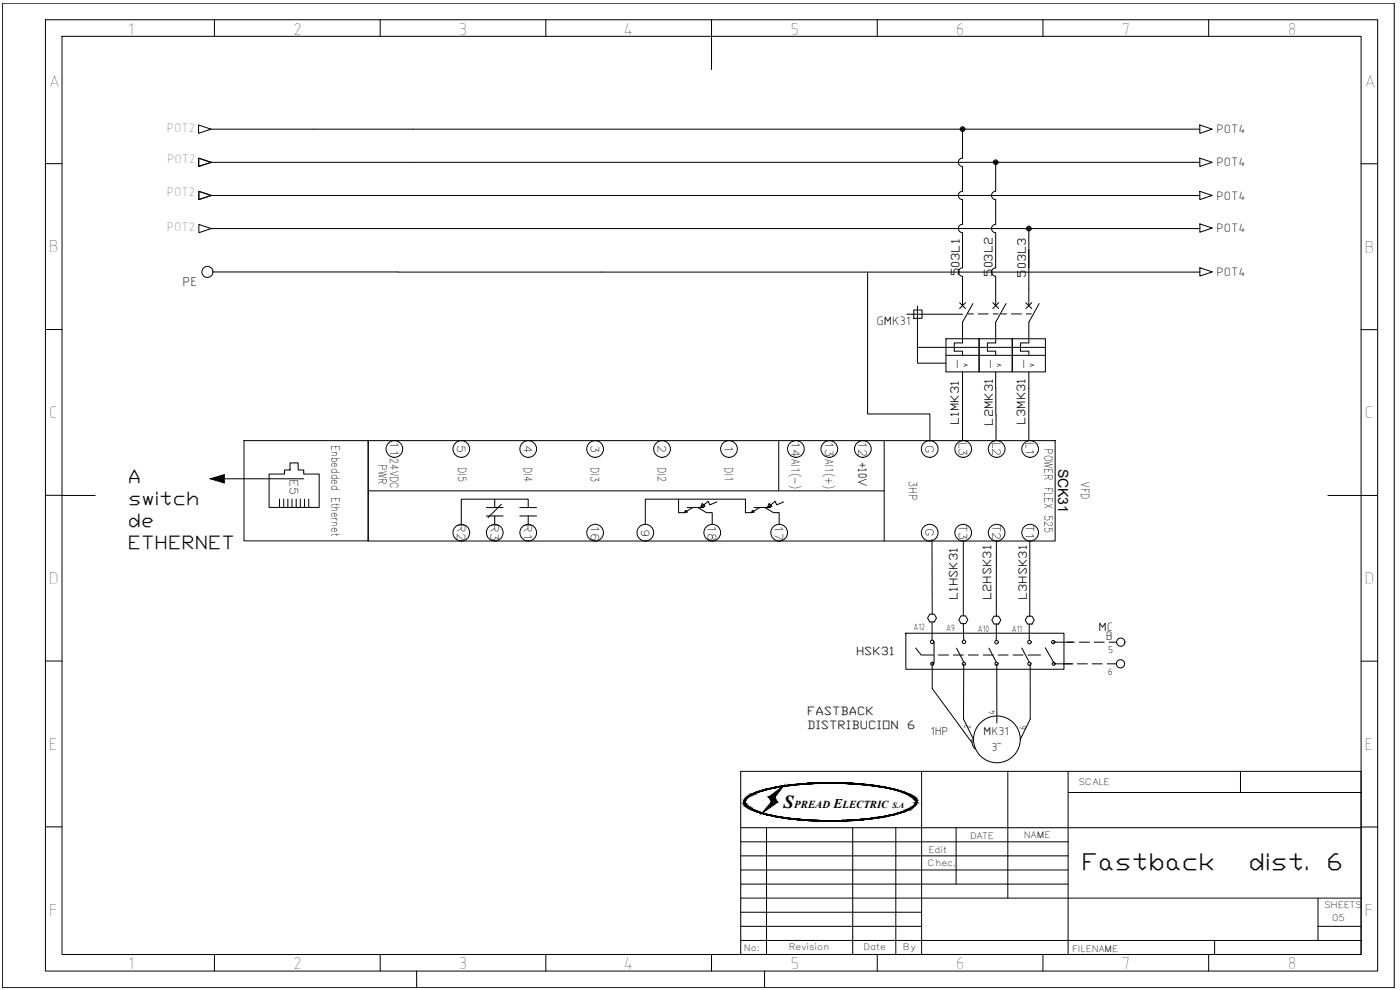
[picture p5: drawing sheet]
<svg xmlns="http://www.w3.org/2000/svg" width="420mm" height="297mm" viewBox="0 0 420 297" stroke-linecap="round" stroke-linejoin="round" font-family="sans-serif">
<g fill="none" stroke="#000" stroke-width=".3">
<path d="M.7 1h417.7v295.3h-417.7zM13.6 5.9h399.9v285.5h-399.9zM18.6 10.9h389.9v275.5h-389.9zM64.4 5.9v5M114.1 5.9v5M163.8 5.9v5M213.5 5.9v14.9M263.3 5.9v5M313 5.9v5M362.7 5.9v5M59.6 37.5l3.7 1.3-3.7 1.2zM63.4 38.8h296.7"/>
<path d="M288.9 38.8v8.6a1.26 1.26 0 0 0-1.3 1.3 1.26 1.26 0 0 0 1.3 1.3v7.4a1.26 1.26 0 0 0-1.3 1.2 1.26 1.26 0 0 0 1.3 1.3v7.4a1.25 1.25 0 0 0-1.3 1.3 1.25 1.25 0 0 0 1.3 1.2M360.1 37.5l3.7 1.3-3.7 1.2zM13.6 49.1h5M59.6 47.5l3.7 1.2-3.7 1.2zM59.7 47.5l3.7 1.2-3.7 1.2zM59.7 57.4l3.7 1.3-3.7 1.2zM63.4 48.7h296.7M63.4 58.7h296.7M298.8 48.7v8.7a1.26 1.26 0 0 0-1.2 1.2 1.26 1.26 0 0 0 1.2 1.3v7.4a1.26 1.26 0 0 0-1.2 1.3 1.26 1.26 0 0 0 1.2 1.2v10.6a1.26 1.26 0 0 0-1.2 1.2 1.26 1.26 0 0 0 1.2 1.3v8.8M360.1 47.5l3.7 1.2-3.7 1.2zM360.1 57.4l3.7 1.3-3.7 1.2zM408.5 49.1h4.9"/>
<path d="M59.7 67.4l3.7 1.2-3.7 1.2zM63.4 68.6h296.7M288.9 69.8v10.6a1.26 1.26 0 0 0-1.3 1.2 1.26 1.26 0 0 0 1.3 1.3v8.8M308.8 68.6v23.1M360.1 67.2l3.7 1.2-3.7 1.3zM13.6 98.9h5M63.9 81.6h296.2M260.4 81.6v42.6h18.7v8.2M272.1 94.3h16.8M274.2 93h2.5v2.5h-2.5zM275.3 91.8v12.4h38.4M288 90.8l1.8 1.8"/>
<path d="M289.8 90.8l-1.8 1.8M290.6 94.2h1.5M292 91.1l-3.1 5.6v6.2h-2.5v2.5h2.5v1.2M293.6 94.2h3M297.9 90.8l1.8 1.8M298.1 94.2h1.5M299.7 90.8l-1.8 1.8M300.5 94.2h1.6M301.9 91.1l-3.1 5.6v6.2h-2.5v2.5h2.5v1.2M303.5 94.2h3M307.9 90.8l1.7 1.8M308 94.2h1.5"/>
<path d="M309.6 90.8l-1.7 1.8M311.9 91.1l-3.1 5.6v6.2h-2.5v2.5h2.5v1.2M360.1 80.3l3.7 1.3-3.7 1.2zM408.5 98.9h4.9M275.3 104.2v4.8h8.6M283.9 101.6h9.9v10h-9.9zM283.9 106.6h29.8M288.9 111.6v20.6M293.8 101.6h10v10h-10zM298.8 111.6l.1 12.8M303.8 101.6h9.9v10h-9.9zM308.8 111.6v20.6"/>
<path d="M73.2 132.2h37.3v30.1h-37.3zM110.5 132.2h206.2v30.1h-206.2zM233.7 132.2v15M265.4 132.2v30.1M298.9 124.4v7.8M13.6 148.6l15 .1M67.3 143.7h23.9M80.8 142.2h4.6v-1.2h1.6v-2.1h2.5v2.1h1.7v1.2h4.6v10.1h-15zM83.9 149.8v2.5M85.1 149.8v2.5M86.4 149.8v2.5M87.6 149.8v2.5"/>
<path d="M88.9 149.8v2.5M90.1 149.8v2.5M91.4 149.8v2.5M92.7 149.8v2.5M110.5 147.3h154.9M146 154.8h5M146 152.3h5M148.5 149.8v2.5M148.5 154.8v2.5M150.5 151.3l-4 4M156 154.8h5M156 152.3h5"/>
<path d="M158.5 152.3v-2.5h-20.1v7.5M158.5 154.8v2.5M203.7 149.8v4h1.6l2.6-1.5M205.8 153.1l.5 .5-1 .2zM206.2 152.3h5M209.5 152.3l2.5 1.5h1.7v3.5M215.1 150.6l-2.1 .9-.4-1.1-2.3 1.9 1.3-.4-.9-.8-.4 1.2M225.9 153.1l.5 .5-1 .2zM226.3 152.3h5M228 152.3l-2.6 1.5h-1.7v-4h-30v7.5M229.6 152.3l2.5 1.5h1.7v3.5M235.2 150.6l-2.1 .9-.5-1.1-2.3 1.9 1.4-.4-.9-.8-.5 1.2"/>
<path d="M398.5 148.7h14.9M279.7 161.9l.1 22.4M289.1 162.4v22.4M299 162.5v22.4M309.1 162.5l-.1 22.4M13.6 198.3h5M271.9 190h47.4v10.8h-47.4zM274.8 194.4l1.6 2.1h3.8M279 184.3h1.4l.7 1.1-.7 1.2h-1.4l-.6-1.2zM279.7 186.6v5.6M279.8 198.7v7.9l11.9 16.2M280.3 192.8v6.1"/>
<path d="M281.7 196.5h3M286.1 196.5h3M287 194.5l2.3 4.2M288.4 184.8h1.4l.7 1.1-.7 1.2h-1.4l-.7-1.2zM289.1 187.1l.1 4.9M289.2 199.2v16.6l3 6M290.6 196.5h3M295.1 196.5h3M296.8 194.5l2.2 4.2M298.3 184.9h1.4l.7 1.2-.7 1.1h-1.4l-.6-1.1zM299 187.1v5.1M299.1 199.3l.1 17.6"/>
<path d="M299.6 196.5h2.9M304 196.5h3M306.6 194.4l2.3 4.3M308.4 184.9h1.3l.7 1.2-.7 1.1h-1.3l-.7-1.1zM308.5 196.5h3.8M308.9 187.2v5M309.2 199.3v16.5l-3 6M313.7 194.4l2.5 4.3M316.1 192.7h5.9M316.2 199.2h5.8M320.2 192.7h2.2M323.3 199.2h3"/>
<path d="M323.9 192.7h3M327.8 199.2h3M328.4 192.7h3M332.3 199.2h2.7M332.9 192.7h2.2M408.5 198.4h4.9M222.3 231.4h186.2v55h-186.2zM224 239.6a19.3 19.3 0 0 1 9.7-3.4 92.1 92.1 0 0 1 36.4 1.2 7.2 7.2 0 0 1 4.7 2.8 2.07 2.07 0 0 1-1.7 2.3 50.2 50.2 0 0 1-18.8 3.6 76.5 76.5 0 0 1-27.4-2.8l-1.1-.5a2.81 2.81 0 0 1-2.3-2.4zM224 239.3a25.3 25.3 0 0 1 11.8-3.6 91.8 91.8 0 0 1 34.3 1.6 8.3 8.3 0 0 1 4.9 2.8 1.88 1.88 0 0 1-1.3 2.3 39.4 39.4 0 0 1-15.7 3.7 85.8 85.8 0 0 1-30.5-2.4 6.5 6.5 0 0 1-4.2-2.8l.1-.8zM234.5 236.6l-2.6 3.3M276.6 231.4v55M291.8 221.8v1.6l.8 1.3"/>
<path d="M302.5 231.4v38.1M320.6 231.4v55M320.6 237.8h87.9M372.3 231.4v6.4M13.7 248.1h4.9M222.3 248.3h186.2M222.3 252.6h98.3M222.3 256.8h98.3M230 248.3v38.1M255.9 248.3v38.1M268.8 248.3v38.1M286.9 248.3v17"/>
<path d="M408.5 248.1h5M222.3 277.9h54.3M222.3 269.5h186.2M222.3 261h98.3M222.3 265.3h98.3M222.3 273.7h54.3M395.5 277.9h13M395.5 269.5v12.7M64.4 286.4v5M114.1 286.4v5M125 291.4v4.9M163.8 286.4v5"/>
<path d="M213.5 286.4v5M222.3 282.2h186.2M229.5 291.4v4.9M263.3 286.4v5M313 286.4v5M362.7 286.4v5M364.5 282.2v4.2"/>
<circle cx="288.9" cy="38.7" r=".71"/>
<circle cx="288.9" cy="38.7" r=".46"/>
<circle cx="288.9" cy="38.7" r=".22"/>
<circle cx="298.8" cy="48.7" r=".71"/>
<circle cx="298.8" cy="48.7" r=".46"/>
<circle cx="298.8" cy="48.7" r=".22"/>
<circle cx="308.8" cy="68.6" r=".71"/>
<circle cx="308.8" cy="68.6" r=".46"/>
<circle cx="308.8" cy="68.6" r=".22"/>
<circle cx="62.2" cy="81.6" r="1.66"/>
<circle cx="118.4" cy="134.7" r="2.51"/>
<circle cx="138.4" cy="134.7" r="2.51"/>
<circle cx="158.5" cy="134.7" r="2.51"/>
<circle cx="178.6" cy="134.7" r="2.51"/>
<circle cx="198.7" cy="134.7" r="2.51"/>
<circle cx="218.8" cy="134.7" r="2.51"/>
<circle cx="238.9" cy="134.7" r="2.51"/>
<circle cx="248.9" cy="134.7" r="2.51"/>
<circle cx="258.9" cy="134.7" r="2.51"/>
<circle cx="279" cy="134.7" r="2.51"/>
<circle cx="289.1" cy="134.7" r="2.51"/>
<circle cx="299.1" cy="134.7" r="2.51"/>
<circle cx="309.2" cy="134.7" r="2.51"/>
<circle cx="138.4" cy="159.8" r="2.51"/>
<circle cx="148.5" cy="159.8" r="2.51"/>
<circle cx="158.5" cy="159.8" r="2.51"/>
<circle cx="178.6" cy="159.8" r="2.51"/>
<circle cx="193.7" cy="159.8" r="2.51"/>
<circle cx="213.8" cy="159.8" r="2.51"/>
<circle cx="233.8" cy="159.8" r="2.51"/>
<circle cx="279" cy="159.8" r="2.51"/>
<circle cx="289.1" cy="159.8" r="2.51"/>
<circle cx="299.1" cy="159.8" r="2.51"/>
<circle cx="309.2" cy="159.8" r="2.51"/>
<circle cx="279.8" cy="192.6" r=".52"/>
<circle cx="279.8" cy="199.2" r=".48"/>
<circle cx="289.3" cy="192.6" r=".52"/>
<circle cx="289.3" cy="199.2" r=".48"/>
<circle cx="299.1" cy="192.7" r=".52"/>
<circle cx="299.1" cy="199.2" r=".48"/>
<circle cx="308.9" cy="192.7" r=".52"/>
<circle cx="308.9" cy="199.2" r=".48"/>
<circle cx="316.1" cy="192.7" r=".5"/>
<circle cx="316.2" cy="199.2" r=".46"/>
<circle cx="336.3" cy="199.2" r="1.24"/>
<circle cx="336.4" cy="192.7" r="1.24"/>
<circle cx="299.2" cy="221.8" r="7"/>
</g>
<g fill="#000" stroke="#000" stroke-width=".3">
<path d="M63.1 143.7l4.2-1.3v2.5zM230.8 239.1l4.4-3.3-2.6 3.3zM246.7 234.8h5.1zM231.5 240.6l1.8 .2zM246.6 246.4h5.2z"/>
<path d="M223.5 240h.2zM223.5 240l.2 .1h-.3z"/>
<path d="M223.5 239.9h.3zM223.5 239.9l.2 .1z"/>
<path d="M223.7 239.7h.2zM223.7 239.7l.1 .2h-.3z"/>
<path d="M223.8 239.6h.2zM223.8 239.6l.1 .1h-.2z"/>
<path d="M223.9 239.5h.2zM223.9 239.5l.1 .1h-.2z"/>
<path d="M224 239.3h.3zM224 239.3l.1 .2h-.2z"/>
<path d="M224.1 239.2h.4zM224 239.3h.3z"/>
<path d="M224.3 239.1l.2 .1 .2-.1zM224.1 239.2l.2-.1 .2 .1z"/>
<path d="M224.5 239h.3zM224.3 239.1h.4z"/>
<path d="M224.7 238.8l.1 .2 .3-.2zM224.5 239l.2-.2 .1 .2z"/>
<path d="M224.9 238.7h.4zM224.7 238.8h.4z"/>
<path d="M225.2 238.5l.1 .2 .3-.2zM224.9 238.7l.3-.2 .1 .2z"/>
<path d="M225.3 238.4h.5zM225.2 238.5h.4z"/>
<path d="M225.7 238.3l.1 .1 .4-.1zM225.3 238.4l.4-.1 .1 .1z"/>
<path d="M225.9 238.2h.4zM225.7 238.3h.5z"/>
<path d="M226.2 238l.1 .2 .5-.2zM225.9 238.2l.3-.2 .1 .2z"/>
<path d="M226.4 237.9h.5zM226.2 238h.6z"/>
<path d="M226.9 237.7v.2l.5-.2zM226.4 237.9l.5-.2v.2z"/>
<path d="M227 237.7h.6zM226.9 237.7h.5z"/>
<path d="M227.5 237.5l.1 .2 .6-.2zM227 237.7l.5-.2 .1 .2z"/>
<path d="M227.7 237.4h.6zM227.5 237.5h.7z"/>
<path d="M228.3 237.3v.1l.7-.1zM227.7 237.4l.6-.1v.1z"/>
<path d="M228.4 237.2h.7zM228.3 237.3h.7z"/>
<path d="M229.1 237v.2l.7-.2zM228.4 237.2l.7-.2v.2z"/>
<path d="M229.2 237h.7zM229.1 237h.7z"/>
<path d="M229.9 236.8v.2l.8-.2zM229.2 237l.7-.2v.2z"/>
<path d="M230 236.8h.8zM229.9 236.8h.8z"/>
<path d="M230.8 236.6v.2l.9-.2zM230 236.8l.8-.2v.2z"/>
<path d="M230.8 236.6h.9zM230.8 236.6h.9z"/>
<path d="M230.8 239.1l1.8 .1zM230.8 239.1l1.8 .1z"/>
<path d="M230.7 239.2l2.5 1.4-.6-1.4zM230.7 239.2l2.5 1.4h-1.7z"/>
<path d="M231.7 236.4v.2l1-.2zM230.8 236.6l.9-.2v.2z"/>
<path d="M231.7 236.4h1zM231.7 236.4h1z"/>
<path d="M232.6 236.2l.1 .2 1-.2zM231.7 236.4l.9-.2 .1 .2z"/>
<path d="M232.7 236.2h1.1zM232.6 236.2h1.1z"/>
<path d="M233.5 236h1.2zM232.7 236.2h1.1z"/>
<path d="M233.7 236h1.2zM233.5 236h1.2z"/>
<path d="M234.5 235.9h1.3zM233.7 236h1.2z"/>
<path d="M234.7 235.8h1.4zM234.5 235.9h1.3z"/>
<path d="M235.4 235.7h1.5zM234.7 235.8h1.4z"/>
<path d="M235.8 235.7h1.6zM235.4 235.7h1.5z"/>
<path d="M236.4 235.6h1.7zM235.8 235.7h1.6z"/>
<path d="M236.9 235.5h1.8zM236.4 235.6h1.7z"/>
<path d="M237.4 235.5h1.8zM236.9 235.5h1.8z"/>
<path d="M238 235.4h2.1zM237.4 235.5h1.8z"/>
<path d="M238.3 235.4h2.1zM238 235.4h2.1z"/>
<path d="M239.2 235.3h2.4zM239.2 235.3h2.4z"/>
<path d="M239.2 235.3h2.4zM238.3 235.4h2.1z"/>
<path d="M240.4 235.2h3.1zM239.2 235.3h2.4z"/>
<path d="M240.9 235.1h3.2zM240.4 235.2h3.1z"/>
<path d="M241.6 235.1h4.1zM240.9 235.1h3.2z"/>
<path d="M242.2 235h4.5zM242.2 235h4.5z"/>
<path d="M242.2 235h4.5zM241.6 235.1h4.1z"/>
<path d="M242.7 235h6.5zM242.2 235h4.5z"/>
<path d="M246.7 234.8h5.1zM246.7 234.8h5.1z"/>
<path d="M246.7 234.8l7.6 .1zM244.1 234.9h10.2zM244.1 234.9h10.2zM244.1 234.9h10.2z"/>
<path d="M244.1 234.9l11.6 .1zM242.7 235h13z"/>
<path d="M249.2 235h7zM249.2 235h7z"/>
<path d="M251.8 235l5 .1zM251.8 235l5 .1z"/>
<path d="M252.7 235.1h4.8zM252.7 235.1h4.8z"/>
<path d="M254.3 235.1l3.7 .1zM254.3 235.1l3.7 .1z"/>
<path d="M255 235.2l4.2 .1zM255 235.2l4.2 .1z"/>
<path d="M256.8 235.3h2.4zM256.8 235.3h2.4z"/>
<path d="M256.8 235.3l3.3 .1zM256.8 235.3l3.3 .1z"/>
<path d="M258 235.4h2.4zM258 235.4h2.4z"/>
<path d="M258.3 235.4l2.7 .1zM258.3 235.4l2.7 .1z"/>
<path d="M259.2 235.5h2.3zM259.2 235.5h2.3z"/>
<path d="M259.7 235.5l2.3 .1zM259.7 235.5l2.3 .1z"/>
<path d="M260.3 235.6l2.3 .1zM260.3 235.6l2.3 .1z"/>
<path d="M261.1 235.7h1.9zM261.1 235.7h1.9z"/>
<path d="M261.5 235.7l2.2 .1zM261.5 235.7l2.2 .1z"/>
<path d="M262.3 235.8l1.6 .1zM262.3 235.8l1.6 .1z"/>
<path d="M262.6 235.9l2.1 .1zM262.6 235.9l2.1 .1z"/>
<path d="M263.5 236h1.4zM263.5 236h1.4z"/>
<path d="M263.7 236l2.1 .2zM263.7 236l2.1 .2z"/>
<path d="M264.6 236.2h1.2zM264.6 236.2h1.2z"/>
<path d="M264.7 236.2l2 .2zM264.7 236.2l2 .2z"/>
<path d="M265.7 236.4h1zM265.7 236.4h1z"/>
<path d="M265.7 236.4l1.9 .2zM265.7 236.4l1.9 .2z"/>
<path d="M266.7 236.6h.9zM266.7 236.6h.9z"/>
<path d="M266.7 236.6l1.7 .2zM266.7 236.6l1.7 .2z"/>
<path d="M267.6 236.8h.9zM267.6 236.8h.9z"/>
<path d="M267.7 236.8l1.5 .2zM267.7 236.8l1.5 .2z"/>
<path d="M268.5 237h.9zM268.5 237h.9z"/>
<path d="M268.6 237l1.4 .2zM268.6 237l1.4 .2z"/>
<path d="M269.3 237.2l.8 .1zM269.3 237.2l.8 .1z"/>
<path d="M269.4 237.3l1.3 .1zM269.4 237.3l1.3 .1z"/>
<path d="M270.1 237.4l.8 .1zM270.1 237.4l.8 .1z"/>
<path d="M270.2 237.5l1.2 .2zM270.2 237.5l1.2 .2z"/>
<path d="M270.8 237.7h.8zM270.8 237.7h.8z"/>
<path d="M271 237.7l1 .2zM271 237.7l1 .2z"/>
<path d="M271.5 237.9l.7 .1zM271.5 237.9l.7 .1z"/>
<path d="M271.7 238l.9 .2zM271.7 238l.9 .2z"/>
<path d="M272.1 238.2l.6 .1zM272.1 238.2l.6 .1z"/>
<path d="M272.3 238.3l.8 .1zM272.3 238.3l.8 .1z"/>
<path d="M272.7 238.4l.5 .1zM272.7 238.4l.5 .1z"/>
<path d="M272.8 238.5l.7 .2zM272.8 238.5l.7 .2z"/>
<path d="M273.1 238.7l.6 .1zM273.1 238.7l.6 .1z"/>
<path d="M273.3 238.8l.6 .2zM273.3 238.8l.6 .2z"/>
<path d="M273.6 239l.5 .1zM273.6 239l.5 .1z"/>
<path d="M273.7 239.1l.6 .1zM273.7 239.1l.6 .1z"/>
<path d="M274 239.2l.4 .1zM274 239.2l.4 .1z"/>
<path d="M274.1 239.3l.4 .2zM274.1 239.3l.4 .2z"/>
<path d="M274.3 239.5l.4 .1zM274.3 239.5l.4 .1z"/>
<path d="M274.4 239.6l.4 .1zM274.4 239.6l.4 .1z"/>
<path d="M274.5 239.7l.4 .2zM274.5 239.7l.4 .2z"/>
<path d="M274.6 239.9l.3 .1zM274.6 239.9l.3 .1z"/>
<path d="M274.7 240l.3 .1zM274.7 240l.3 .1z"/>
<path d="M223.3 240.6h.2zM223.3 240.6h.2z"/>
<path d="M223.3 240.6l.2 .2zM223.3 240.6l.2 .2z"/>
<path d="M223.3 240.4h.2zM223.3 240.4h.2z"/>
<path d="M223.3 240.4l.2 .2v-.2zM223.3 240.4l.2 .2z"/>
<path d="M223.3 240.8l.2 .1zM223.3 240.8l.2 .1z"/>
<path d="M223.3 240.9l.3 .1zM223.3 240.9l.3 .1z"/>
<path d="M223.4 240.2l.1 .2 .1-.2zM223.4 240.2l.1 .2h-.2z"/>
<path d="M223.4 241l.3 .1zM223.4 241l.3 .1z"/>
<path d="M223.4 240.1h.3zM223.4 240.1l.2 .1z"/>
<path d="M223.4 241.1l.3 .2zM223.4 241.1l.3 .2z"/>
<path d="M223.5 241.3l.3 .1zM223.5 241.3l.3 .1z"/>
<path d="M223.5 241.4l.4 .1zM223.5 241.4l.4 .1z"/>
<path d="M223.7 241.5l.3 .1zM223.7 241.5l.3 .1z"/>
<path d="M223.8 241.6l.3 .1zM223.8 241.6l.3 .1z"/>
<path d="M223.9 241.7l.4 .2zM223.9 241.7l.4 .2z"/>
<path d="M224 241.9l.5 .1zM224 241.9l.5 .1z"/>
<path d="M224.1 242l.6 .1zM224.1 242l.6 .1z"/>
<path d="M224.3 242.1l.5 .2zM224.3 242.1l.5 .2z"/>
<path d="M224.5 242.3l.6 .1zM224.5 242.3l.6 .1z"/>
<path d="M224.7 242.4l.6 .1zM224.7 242.4l.6 .1z"/>
<path d="M224.9 242.5l.7 .2zM224.9 242.5l.7 .2z"/>
<path d="M225.2 242.7l.6 .1zM225.2 242.7l.6 .1z"/>
<path d="M225.3 242.8l.9 .2zM225.3 242.8l.9 .2z"/>
<path d="M225.7 243h.6zM225.7 243h.6z"/>
<path d="M225.9 243l.9 .2zM225.9 243l.9 .2z"/>
<path d="M226.2 243.2l.7 .1zM226.2 243.2l.7 .1z"/>
<path d="M226.4 243.3l1 .2zM226.4 243.3l1 .2z"/>
<path d="M226.9 243.5h.7zM226.9 243.5h.7z"/>
<path d="M227 243.5l1.2 .2zM227 243.5l1.2 .2z"/>
<path d="M227.5 243.7l.8 .1zM227.5 243.7l.8 .1z"/>
<path d="M227.7 243.8l1.3 .2zM227.7 243.8l1.3 .2z"/>
<path d="M228.3 244h.8zM228.3 244h.8z"/>
<path d="M228.4 244l1.4 .2zM228.4 244l1.4 .2z"/>
<path d="M229.1 244.2h.8zM229.1 244.2h.8z"/>
<path d="M229.2 244.2l1.5 .2zM229.2 244.2l1.5 .2z"/>
<path d="M229.9 244.4l.9 .1zM229.9 244.4l.9 .1z"/>
<path d="M230 244.5l1.7 .1zM230 244.5l1.7 .1z"/>
<path d="M231.5 240.6l-.1 .2h1.9zM231.4 240.8h1.9l-4.6 3.2z"/>
<path d="M230.8 244.6h.9zM230.8 244.6h.9z"/>
<path d="M230.8 244.6l1.9 .2zM230.8 244.6l1.9 .2z"/>
<path d="M231.7 244.8h1zM231.7 244.8h1z"/>
<path d="M231.7 244.8l2 .2zM231.7 244.8l2 .2z"/>
<path d="M232.6 245h1.2zM232.6 245h1.2z"/>
<path d="M232.7 245l2 .2zM232.7 245l2 .2z"/>
<path d="M233.5 245.2h1.4zM233.5 245.2h1.4z"/>
<path d="M233.7 245.2l2.1 .1zM233.7 245.2l2.1 .1z"/>
<path d="M234.5 245.3l1.6 .1zM234.5 245.3l1.6 .1z"/>
<path d="M234.7 245.4l2.2 .1zM234.7 245.4l2.2 .1z"/>
<path d="M235.4 245.5l2 .1zM235.4 245.5l2 .1z"/>
<path d="M235.8 245.6h2.3zM235.8 245.6h2.3z"/>
<path d="M236.4 245.6l2.3 .1zM236.4 245.6l2.3 .1z"/>
<path d="M236.9 245.7h2.3zM236.9 245.7h2.3z"/>
<path d="M237.4 245.7l2.7 .1zM237.4 245.7l2.7 .1z"/>
<path d="M238 245.8l2.4 .1zM238 245.8l2.4 .1z"/>
<path d="M238.3 245.9l3.3 .1zM238.3 245.9l3.3 .1z"/>
<path d="M239.2 246h2.4zM239.2 246h2.4z"/>
<path d="M239.3 246l4.2 .1zM239.3 246l4.2 .1z"/>
<path d="M240.4 246.1h3.7zM240.4 246.1h3.7z"/>
<path d="M240.9 246.1h4.8zM240.9 246.1h4.8z"/>
<path d="M241.6 246.1l5.1 .1zM241.6 246.1l5.1 .1z"/>
<path d="M246.6 246.4h5.2zM246.7 246.4h5.1z"/>
<path d="M242.2 246.2h7zM242.2 246.2h7z"/>
<path d="M244.1 246.3h10.2zM244.1 246.3l7.7 .1z"/>
<path d="M242.7 246.2h13zM242.7 246.2l11.6 .1zM244.1 246.3h10.2zM244.1 246.3h10.2z"/>
<path d="M251.8 246.2h4.4zM249.2 246.2h6.5z"/>
<path d="M252.7 246.1h4.1zM251.8 246.2h4.4z"/>
<path d="M254.3 246.1h3.2zM252.7 246.1h4.1z"/>
<path d="M255 246.1h3zM254.3 246.1h3.2z"/>
<path d="M256.8 246h2.4zM255 246.1h3z"/>
<path d="M256.8 246h2.4zM256.8 246h2.4z"/>
<path d="M258 245.9h2.1zM256.8 246h2.4z"/>
<path d="M258.3 245.8h2.1zM258 245.9h2.1z"/>
<path d="M259.2 245.7h1.8zM258.3 245.8h2.1z"/>
<path d="M259.7 245.7h1.8zM259.2 245.7h1.8z"/>
<path d="M260.3 245.6h1.7zM259.7 245.7h1.8z"/>
<path d="M261.1 245.6h1.5zM260.3 245.6h1.7z"/>
<path d="M261.5 245.5h1.5zM261.1 245.6h1.5z"/>
<path d="M262.3 245.4h1.4zM261.5 245.5h1.5z"/>
<path d="M262.6 245.3h1.3zM262.3 245.4h1.4z"/>
<path d="M263.5 245.2h1.2zM262.6 245.3h1.3z"/>
<path d="M263.7 245.2h1.2zM263.5 245.2h1.2z"/>
<path d="M265.7 244.8h1zM265.7 244.8h1z"/>
<path d="M264.6 245l.3 .2 .9-.2zM263.7 245.2l.9-.2 .3 .2z"/>
<path d="M264.7 245h1.1zM264.6 245h1.2z"/>
<path d="M265.7 244.8l.1 .2 .9-.2zM264.7 245l1-.2 .1 .2z"/>
<path d="M266.7 244.6v.2l.9-.2zM265.7 244.8l1-.2v.2z"/>
<path d="M266.7 244.6h.9zM266.7 244.6h.9z"/>
<path d="M267.6 244.5v.1l.8-.1zM266.7 244.6l.9-.1v.1z"/>
<path d="M267.7 244.4h.8zM267.6 244.5h.8z"/>
<path d="M268.5 244.2v.2l.7-.2zM267.7 244.4l.8-.2v.2z"/>
<path d="M268.6 244.2h.8zM268.5 244.2h.7z"/>
<path d="M269.3 244l.1 .2 .6-.2zM268.6 244.2l.7-.2 .1 .2z"/>
<path d="M269.4 244h.7zM269.3 244h.7z"/>
<path d="M270.1 243.8v.2l.6-.2zM269.4 244l.7-.2v.2z"/>
<path d="M270.2 243.7h.7zM270.1 243.8h.6z"/>
<path d="M270.8 243.5l.1 .2 .5-.2zM270.2 243.7l.6-.2 .1 .2z"/>
<path d="M271 243.5h.6zM270.8 243.5h.6z"/>
<path d="M271.5 243.3l.1 .2 .4-.2zM271 243.5l.5-.2 .1 .2z"/>
<path d="M271.7 243.2h.5zM271.5 243.3h.5z"/>
<path d="M272.1 243l.1 .2 .4-.2zM271.7 243.2l.4-.2 .1 .2z"/>
<path d="M272.3 243h.4zM272.1 243h.5z"/>
<path d="M272.7 242.8v.2l.4-.2zM272.3 243l.4-.2v.2z"/>
<path d="M272.8 242.7h.4zM272.7 242.8h.4z"/>
<path d="M273.1 242.5l.1 .2 .3-.2zM272.8 242.7l.3-.2 .1 .2z"/>
<path d="M273.3 242.4h.4zM273.1 242.5h.4z"/>
<path d="M273.6 242.3l.1 .1 .2-.1zM273.3 242.4l.3-.1 .1 .1z"/>
<path d="M273.7 242.1h.4zM273.6 242.3h.3z"/>
<path d="M274 242h.3zM273.7 242.1h.4z"/>
<path d="M274.1 241.9h.3zM274 242h.3z"/>
<path d="M274.3 241.7h.2zM274.1 241.9h.3z"/>
<path d="M274.4 241.6h.3zM274.4 241.6l.1 .1h-.2z"/>
<path d="M274.5 241.5h.3zM274.5 241.5l.2 .1h-.3z"/>
<path d="M274.6 241.4h.3zM274.6 241.4l.2 .1h-.3z"/>
<path d="M274.7 241.3h.2zM274.7 241.3l.2 .1z"/>
<path d="M274.8 240.1l.2 .1zM274.8 240.1l.2 .1z"/>
<path d="M274.8 241.1h.2zM274.8 241.1l.1 .2h-.2z"/>
<path d="M274.8 240.2l.3 .2zM274.8 240.2l.3 .2z"/>
<path d="M274.8 241h.2zM274.8 241l.2 .1z"/>
<path d="M274.9 240.4h.2zM274.9 240.4h.2z"/>
<path d="M274.9 240.9l.1 .1zM274.9 240.9l.1 .1h-.2z"/>
<path d="M274.9 240.4l.2 .2zM274.9 240.4l.2 .2z"/>
<path d="M274.9 240.8h.2zM274.9 240.8l.2 .1z"/>
<path d="M274.9 240.6l.2 .2v-.2zM274.9 240.6l.2 .2h-.2z"/>
</g>
<g font-size="7">
<text x="324.6" y="260.9">Fastback</text>
<text x="374.7" y="260.9">dist.</text>
<text x="398.1" y="260.9">6</text>
</g>
<g font-size="5.6">
<text x="38.4" y="144.9">A</text>
<text x="38.5" y="151.6">switch</text>
<text x="38.4" y="158.2">de</text>
<text x="38.4" y="164.8">ETHERNET</text>
</g>
<text font-size="5.5" x="235.1" y="242.5">S</text>
<g font-size="5.4">
<text x="38.3" y="10.4">1</text>
<text x="88" y="10.4">2</text>
<text x="137.6" y="10.4">3</text>
<text x="187.1" y="10.4">4</text>
<text x="237.3" y="10.4">5</text>
<text x="286.8" y="10.4">6</text>
<text x="336.5" y="10.4">7</text>
<text x="386.5" y="10.4">8</text>
<text x="14.6" y="26">A</text>
<text x="409.5" y="26">A</text>
<text x="14.6" y="75.8">B</text>
<text x="409.5" y="75.8">B</text>
<text x="14.6" y="125.5">C</text>
<text x="409.5" y="125.5">C</text>
<text x="14.6" y="175.2">D</text>
<text x="409.5" y="175.2">D</text>
<text x="14.7" y="225">E</text>
<text x="409.5" y="225">E</text>
<text x="14.7" y="274.7">F</text>
<text x="409.5" y="274.7">F</text>
<text x="38.3" y="290.9">1</text>
<text x="88" y="290.9">2</text>
<text x="137.6" y="290.9">3</text>
<text x="187.1" y="290.9">4</text>
<text x="237.3" y="290.9">5</text>
<text x="286.8" y="290.9">6</text>
<text x="336.5" y="290.9">7</text>
<text x="386.5" y="290.9">8</text>
</g>
<text font-size="4.2" x="317.5" y="140.6" transform="rotate(90 317.5 140.6)">SCK31</text>
<text font-size="4.1" x="54.8" y="85.9">PE</text>
<text font-size="4" x="250.1" y="242.5">E</text>
<g font-size="3.8">
<text x="50.1" y="39.5">POT2</text>
<text x="365" y="40">POT4</text>
<text x="50.2" y="49">POT2</text>
<text x="365" y="49.9">POT4</text>
<text x="50" y="58.8">POT2</text>
<text x="365" y="59.9">POT4</text>
<text x="50" y="69.3">POT2</text>
<text x="365.1" y="69.7">POT4</text>
<text x="365.1" y="82.8">POT4</text>
<text x="263" y="97.5">GMK31</text>
<text x="286.9" y="110.3">I &gt;</text>
<text x="296.9" y="110.3">I &gt;</text>
<text x="306.8" y="110.3">I &gt;</text>
<text x="329.7" y="189.2">MC</text>
<text x="331.9" y="192.2">B</text>
</g>
<g font-size="3.6">
<text x="279.2" y="220.5">1HP</text>
<text x="295.2" y="220.7">MK31</text>
<text x="297.6" y="225.3">3~</text>
</g>
<g font-size="3.5">
<text x="288" y="82.9" transform="rotate(-90 288 82.9)">503L1</text>
<text x="297.9" y="83.1" transform="rotate(-90 297.9 83.1)">503L2</text>
<text x="307.9" y="83.3" transform="rotate(-90 307.9 83.3)">503L3</text>
<text x="287.7" y="127.5" transform="rotate(-90 287.7 127.5)">L1MK31</text>
<text x="297.9" y="127.7" transform="rotate(-90 297.9 127.7)">L2MK31</text>
<text x="307.7" y="127.6" transform="rotate(-90 307.7 127.6)">L3MK31</text>
<text x="287.3" y="180.1" transform="rotate(-90 287.3 180.1)">L1HSK31</text>
<text x="297.5" y="180.1" transform="rotate(-90 297.5 180.1)">L2HSK31</text>
<text x="308.2" y="180.1" transform="rotate(-90 308.2 180.1)">L3HSK31</text>
<text x="242.2" y="214.6">FASTBACK</text>
<text x="242.2" y="218.8">DISTRIBUCION</text>
<text x="272.2" y="218.8">6</text>
</g>
<g font-size="3.4">
<text x="99.5" y="133.6" transform="rotate(90 99.5 133.6)">Enbedded Ethernet</text>
<text x="117.1" y="132.3" transform="rotate(90 117.1 132.3)">1124VDC</text>
<text x="137.2" y="133.5" transform="rotate(90 137.2 133.5)">5</text>
<text x="157.3" y="133.5" transform="rotate(90 157.3 133.5)">4</text>
<text x="177.3" y="133.5" transform="rotate(90 177.3 133.5)">3</text>
<text x="197.4" y="133.5" transform="rotate(90 197.4 133.5)">2</text>
<text x="217.5" y="133.5" transform="rotate(90 217.5 133.5)">1</text>
<text x="237.6" y="132.3" transform="rotate(90 237.6 132.3)">14AI1(-)</text>
<text x="247.6" y="132.3" transform="rotate(90 247.6 132.3)">13AI1(+)</text>
<text x="257.7" y="132.3" transform="rotate(90 257.7 132.3)">12 +10V</text>
<text x="277.8" y="133.5" transform="rotate(90 277.8 133.5)">G</text>
<text x="287.8" y="132.5" transform="rotate(90 287.8 132.5)">L3</text>
<text x="297.8" y="132.5" transform="rotate(90 297.8 132.5)">L2</text>
<text x="307.9" y="132.5" transform="rotate(90 307.9 132.5)">L1</text>
<text x="313.5" y="134.5" transform="rotate(90 313.5 134.5)">POWER FLEX 525</text>
<text x="87" y="143.8" transform="rotate(90 87 143.8)">E5</text>
<text x="113.6" y="139.3" transform="rotate(90 113.6 139.3)">PWR</text>
<text x="137.5" y="140.1" transform="rotate(90 137.5 140.1)">DI5</text>
<text x="157.3" y="140" transform="rotate(90 157.3 140)">DI4</text>
<text x="177.3" y="140" transform="rotate(90 177.3 140)">DI3</text>
<text x="197.4" y="140" transform="rotate(90 197.4 140)">DI2</text>
<text x="217.5" y="140" transform="rotate(90 217.5 140)">DI1</text>
<text x="272.7" y="144.4" transform="rotate(90 272.7 144.4)">3HP</text>
<text x="324.4" y="144.7" transform="rotate(90 324.4 144.7)">VFD</text>
<text x="137.2" y="157.4" transform="rotate(90 137.2 157.4)">R2</text>
<text x="147.2" y="157.4" transform="rotate(90 147.2 157.4)">R3</text>
<text x="157.3" y="157.4" transform="rotate(90 157.3 157.4)">R1</text>
<text x="177.3" y="157.4" transform="rotate(90 177.3 157.4)">16</text>
<text x="192.4" y="158.6" transform="rotate(90 192.4 158.6)">9</text>
<text x="212.5" y="157.4" transform="rotate(90 212.5 157.4)">18</text>
<text x="232.6" y="157.4" transform="rotate(90 232.6 157.4)">17</text>
<text x="277.8" y="158.6" transform="rotate(90 277.8 158.6)">G</text>
<text x="287.8" y="157.6" transform="rotate(90 287.8 157.6)">T3</text>
<text x="297.8" y="157.6" transform="rotate(90 297.8 157.6)">T2</text>
<text x="307.9" y="157.6" transform="rotate(90 307.9 157.6)">T1</text>
<text x="256.9" y="196.6">HSK31</text>
</g>
<g font-size="3.2">
<text x="238.4" y="242.5">PREAD</text>
<text x="252.8" y="242.5">LECTRIC</text>
</g>
<g font-size="3.1">
<text x="332.6" y="195.9">5</text>
<text x="332.5" y="202.4">6</text>
</g>
<g font-size="2.9">
<text x="274.2" y="189">A12</text>
<text x="284" y="189.5">A9</text>
<text x="293.5" y="189.6">A10</text>
<text x="303.7" y="189.6">A11</text>
<text x="298.5" y="214.6" transform="rotate(-90 298.5 214.6)">4</text>
<text x="291.2" y="218.8" transform="rotate(-90 291.2 218.8)">2</text>
<text x="307.9" y="219.1" transform="rotate(-90 307.9 219.1)">6</text>
</g>
<g font-size="2.7">
<text x="323.6" y="235.5">SCALE</text>
<text x="291.1" y="251.6">DATE</text>
<text x="307.3" y="251.4">NAME</text>
<text x="278.6" y="255.8">Edit</text>
<text x="278.4" y="259.8">Chec.</text>
<text x="397.4" y="272.4">SHEETS</text>
<text x="399.8" y="276.4">05</text>
<text x="223.2" y="285.2">No:</text>
<text x="236.8" y="284.9">Revision</text>
<text x="259.1" y="285.1">Date</text>
<text x="270.9" y="285">By</text>
<text x="321.8" y="285.8">FILENAME</text>
</g>
<text font-size="2.4" x="267.8" y="242.5">S.A</text>
<text font-size=".3" x="309.1" y="132.2" transform="rotate(90 309.1 132.2)">VFD-PF40</text>
</svg>
